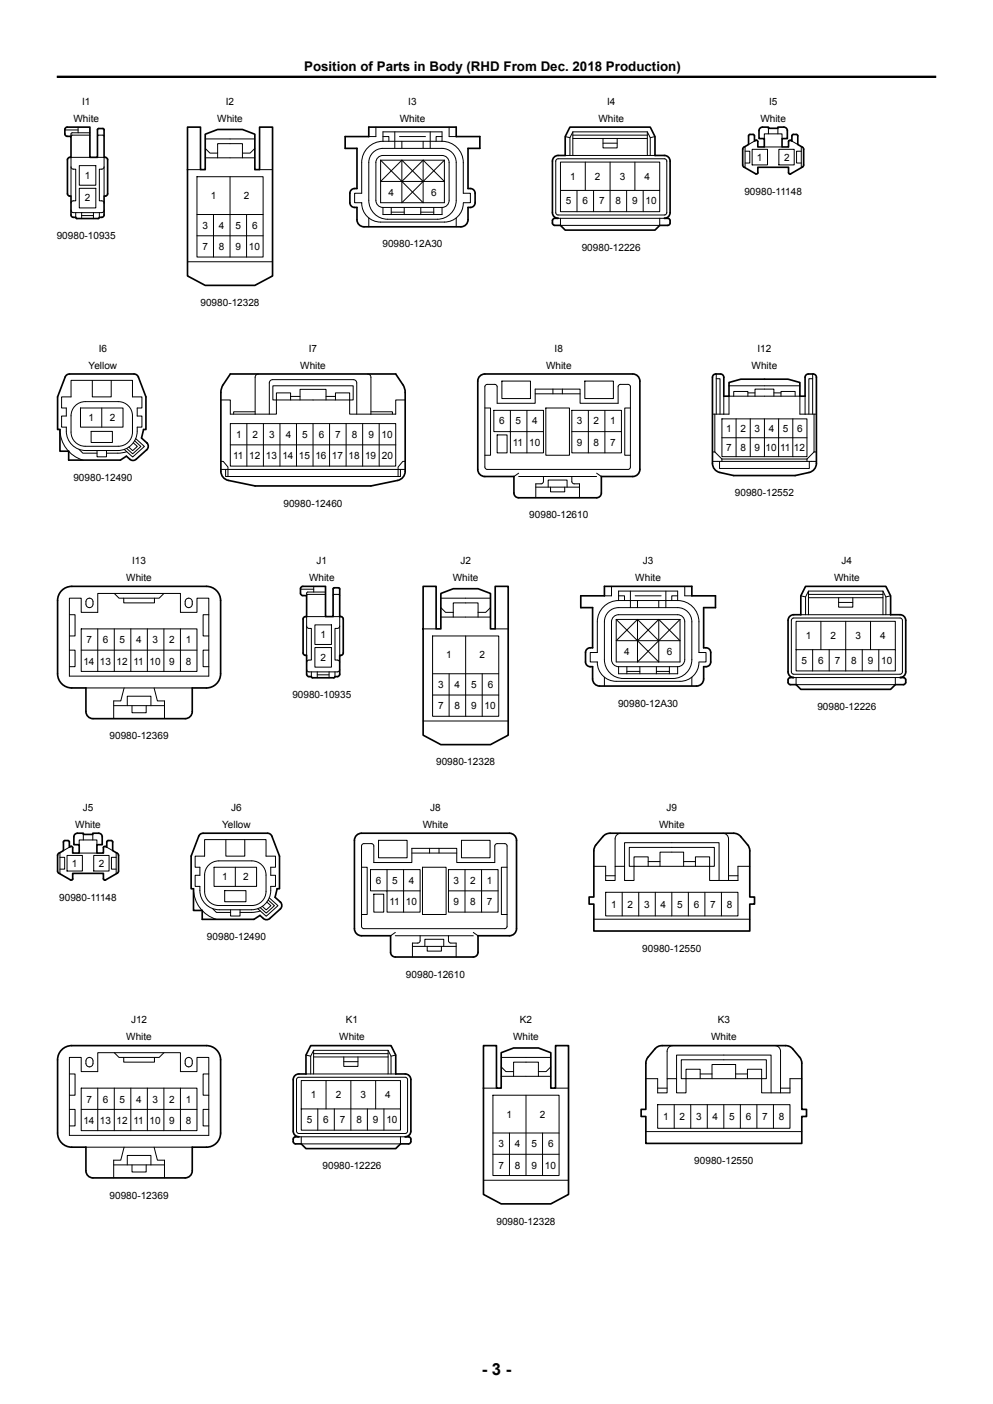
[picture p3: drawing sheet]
<svg xmlns="http://www.w3.org/2000/svg" width="210mm" height="297mm" viewBox="0 0 210 297" stroke-linecap="round" stroke-linejoin="round" font-family="sans-serif">
<g fill="none" stroke="#000" stroke-width=".35">
<path d="M39.7 26.9h2.7v9h1v-7.5l2.6-1h5.3l2.6 1v7.5h1v-9h2.7v31.5l-3.7 2h-10.5l-3.7-2zM73 28.9h5v-2h18.5v2h5v2.5h-2.5v8.5a1.15 1.15 0 0 1 1.5 1v2a1.12 1.12 0 0 1-1.5 1v2.6a1.5 1.5 0 0 1-1.5 1.5h-20.5a1.5 1.5 0 0 1-1.5-1.5v-2.6a1.15 1.15 0 0 1-1.5-1v-2a1.12 1.12 0 0 1 1.5-1v-8.5h-2.5zM120.5 26.9h17l1 2v4h2a1.2 1.2 0 0 1 1.2 1.2v10.9a1.2 1.2 0 0 1-1.2 1.2h1a.97 .97 0 0 1 0 1.4l-2 .1-1 1h-19l-1-1-1.4-.1a.97 .97 0 0 1 0-1.4h.9a1.2 1.2 0 0 1-1.2-1.2v-10.9a1.2 1.2 0 0 1 1.2-1.2h1.5v-4zM160.2 36.7l-.4 .1-2.6-1.6-.1-3.6 .2-.5 1-.5v-1.9l.3-.3 .9 .2 .1 1.2 .4-.1 .2 .1 .1 1.3h1.3v-1.8h-1.1v-1.7a.75 .75 0 0 1 .8-.7h1.2v.2h2v-.2h1.3a.75 .75 0 0 1 .7 .7v1.7h-1.1v1.8h1.4v-1.2l.3-.2 .4 .1v-1.2l.3-.2 .8 .1 .1 .2v1.9l1.2 .8 .1 3.5-.2 .3-2.7 1.6-.3-.3v-1.1h-6.5l-.1 1.3M22.8 41v-7.2a.57 .57 0 0 0-.8-.5l-.1-6-1-.1-.3 .2v5.9h-1.6v-6.4h-4.8l-.4 .2-.1 1.2 .3 .5h1v4.5a.57 .57 0 0 0-.7 .5v7.2a.57 .57 0 0 0 .7 .5v4l.3 .4 .7 .1 .3 .2h4.5l.2-.2 .8-.1 .2-.4v-4a.57 .57 0 0 0 .8-.5M13.9 79.5l.8-.4h13.6a.98 .98 0 0 1 1 .7l1.6 4.2v6.9h-.5l-.5 1.8 1.2 1a1 1 0 0 1-.1 1.4l-2.2 2a.99 .99 0 0 1-1.3 0l-.8-.6-1.2 .8h-11v-1.9h-1.8v-4.5h-.5v-6.9zM48.7 79.1h35l1.7 2.6 .3 1v17a1.98 1.98 0 0 1-1.6 1.9l-5.7 1.2h-24.4l-5.7-1.2a1.98 1.98 0 0 1-1.6-1.9v-17l.3-1zM101.7 79.4l.8-.3h31.3a1.5 1.5 0 0 1 1.5 1.5v18.7a1.5 1.5 0 0 1-1.5 1.5h-6.6v3.5a1 1 0 0 1-1 1h-16.5a1 1 0 0 1-1-1v-3.5h-6.2a1.5 1.5 0 0 1-1.5-1.5v-18.7l.1-.5zM150.9 79.3a1.97 1.97 0 0 1 2 0l.2 .5v4h1.1v-2.9l2.5-.7h10l2.5 .7v2.9h1.1v-4a.7 .7 0 0 1 .7-.7h1a.7 .7 0 0 1 .7 .7v18.2a1.98 1.98 0 0 1-1.6 1.9l-2.9 .7h-13l-3-.7a1.98 1.98 0 0 1-1.5-1.9v-18.2zM12.8 125.2a2.99 2.99 0 0 1 2.4-1.2h28.5a3 3 0 0 1 3 3v15.5a3 3 0 0 1-3 3h-3v5a1.5 1.5 0 0 1-1.5 1.5h-19.5a1.5 1.5 0 0 1-1.5-1.5v-5h-3a3 3 0 0 1-3-3v-15.5l.1-.6zM63.8 124.1l5-.1v6.4h1.6v-5.8l.3-.3 1.1 .1v6a.57 .57 0 0 1 .8 .5v7.2a.57 .57 0 0 1-.8 .5v4l-.2 .5h-.8l-.2 .3h-4.5l-.3-.3h-.7l-.3-.5v-4a.57 .57 0 0 1-.7-.5v-7.2a.57 .57 0 0 1 .7-.5v-4.4h-.8l-.4-.3-.1-1.2zM89.5 124h2.7v9h1v-7.5l2.7-1h5.2l2.6 1v7.5h1v-9h2.8v31.5l-3.8 2h-10.5l-3.7-2z"/>
<path d="M122.8 126h5v-2h18.5v2h5v2.5h-2.5v8.5a1.15 1.15 0 0 1 1.5 1v2a1.12 1.12 0 0 1-1.5 1v2.6a1.5 1.5 0 0 1-1.5 1.5h-20.5a1.5 1.5 0 0 1-1.5-1.5v-2.6a1.15 1.15 0 0 1-1.5-1v-2a1.12 1.12 0 0 1 1.5-1v-8.5h-2.5zM170.4 124h16.9l1 2v4h2a1.2 1.2 0 0 1 1.2 1.2v10.9a1.2 1.2 0 0 1-1.2 1.2l1 .1a.97 .97 0 0 1 0 1.4h-2l-1 1h-18.9l-1-1h-1.5a.97 .97 0 0 1 0-1.4l1-.1a1.2 1.2 0 0 1-1.2-1.2v-10.9a1.2 1.2 0 0 1 1.2-1.2h1.5v-4zM13.5 178l.9-.2 .2 .2 .1 1.2 .4-.2 .2 .2 .1 1.3h1.3v-1.8h-1.1v-1.7a.75 .75 0 0 1 .8-.7h1.2v.2h2v-.2h1.3a.75 .75 0 0 1 .7 .7v1.7h-1.1v1.8h1.4v-1.2l.3-.3 .4 .2v-1.2l.9-.2 .3 .3v1.8l1 .6 .3 .4-.1 3.5-.2 .3-2.6 1.5-.3-.3v-1.1h-6.5v1.2l-.3 .2-2.8-1.6-.1-.3v-3.5l1.2-.9zM42.2 176.6l.8-.3h13.6a.98 .98 0 0 1 .9 .6l1.6 4.2v6.9h-.5l-.4 1.8 1.1 1a1 1 0 0 1 0 1.5l-2.3 2a.99 .99 0 0 1-1.3 0l-.7-.7-1.3 .9h-10.9v-1.9h-1.9v-4.6h-.5v-6.9zM75.6 176.6l.9-.3h31.2a1.5 1.5 0 0 1 1.5 1.5v18.6a1.5 1.5 0 0 1-1.5 1.5h-6.6v3.5a1 1 0 0 1-1 1h-16.5a1 1 0 0 1-1-1v-3.5h-6.1a1.5 1.5 0 0 1-1.5-1.5v-18.6v-.5zM127.7 176.7l.6-.3 .7-.1h26.1l1 .2 2 2.2 .4 .9 .1 10.2h1v1.5h-1v5.6h-33v-5.6h-1v-1.5h1v-10.2l.5-.9zM13.3 221.8l1.2-.5 .7-.1h28.5a3 3 0 0 1 3 3v15.5a3 3 0 0 1-3 3h-3v5a1.5 1.5 0 0 1-1.5 1.5h-19.5a1.5 1.5 0 0 1-1.5-1.5v-5h-3a3 3 0 0 1-3-3v-15.5a2.99 2.99 0 0 1 1.1-2.4zM65.7 221.2h17l1 2v4h2a1.2 1.2 0 0 1 1.2 1.2v10.9a1.2 1.2 0 0 1-1.2 1.2h.9a.97 .97 0 0 1 0 1.4l-1.9 .1-1 1h-19l-1-1-1.4-.1a.97 .97 0 0 1 0-1.4h.9a1.2 1.2 0 0 1-1.2-1.2v-10.9a1.2 1.2 0 0 1 1.2-1.2h1.5v-4zM102.2 221.2h2.8v9h1v-7.5l2.6-1h5.3l2.6 1v7.5h1v-9h2.7v31.5l-3.7 2h-10.5l-3.8-2zM138.7 221.7l.6-.4 .7-.1h26.1l1 .2 2 2.2 .4 1 .1 10.1h1v1.5h-1v5.7h-33v-5.7h-1v-1.5h1v-10.1l.4-1z"/>
</g>
<g fill="none" stroke="#000" stroke-width=".21">
<path d="M13.7 27.5h2.8M15 35.3l.3 .4 .7 .1v6.7h-.7l-.3 .5M16.5 26.9v1.2M16.8 35h3.5v4.2h-3.5zM16.8 39.8h3.5v4.2h-3.5zM19 33.3h-4v8.2M19 28.1h-3.7l-.3 .2v.5l.3-.2h3.7M20.6 28.8l.3-.2h.9l.2 .2M20.6 33.3h1.4v8.2M22 35.3l-.2 .4-.8 .1v6.7h.8l.2 .5M39.7 35.9h2.7M41.7 37.4h13.9v17h-13.9z"/>
<path d="M43.4 31.4l1 1h1.6M43.4 29.4h10.5M43.4 33.4h10.5M46 33.4v-3h5.3v3M48.6 37.4v17M53.9 31.4l-1 1h-1.6M54.9 35.9h2.7M78.6 32.5a2.99 2.99 0 0 1 2.4-1.1h12.5a3 3 0 0 1 3 3v8a4 4 0 0 1-4 4h-10.5a4 4 0 0 1-4-4v-8l.1-.7zM79.5 26.9v2h-1.5M80.5 33.9h13.5M80.5 33.9v9h13.5v-9M80.5 33.9l9 9v-9"/>
<path d="M81 29.9a4.5 4.5 0 0 0-4.5 4.5v6.5h-1.5v2h1.5a4 4 0 0 0 4 4.1h13.5a4 4 0 0 0 4-4M81 28.9h1.2v1M81 29.9v-2h12.5v2M81 29.9h12.5M83.5 27.9v3.5M84.5 28.9h5.5M85 33.9l-4.5 4.5h13.5l-4.5-4.5M85 29.9v1.5M85 33.9v9l9-9M85 33.9l4.5 4.5M89.5 29.9v1.5M89.5 33.9l-4.5 4.5"/>
<path d="M91 27.9v3.5M93.5 29.9a4.5 4.5 0 0 1 4.5 4.5v6.5h1.5v2h-1.5M93.5 28.9h-1.3v1M95 26.9v2h1.5M117.6 33.8l.4-.2 22.8 .1 .2 .4-.1 11.1-.4 .3-22.7-.1-.3-.4zM119.5 32.9h19M119.5 28.9l1 .2M121.1 28.6h15.8M121.1 29.3h15.8M121.1 27.9v5M123.8 34.3v6M127.5 29.3v2h3v-2"/>
<path d="M127.5 30.3h3M129 34.3v10.5M134.3 34.3v6M136.9 27.9v5M137.5 32.9v-3.8l-.6-1.2h-15.8l-.6 1.2v3.8M138.5 28.9l-1 .2M157.6 32h1v2.5h-1M157.6 31v4.5M159.1 31.6h3.2v3.3h-3.2zM159.6 29.8l-1.3 .8M161.6 29.3v-1h3.8v1M161.6 31.1h3.8"/>
<path d="M162.5 27.1v1.2M164.5 27.1v1.2M164.7 31.6h3.3v3.3h-3.3zM167.5 29.8l1.2 .8M169.5 32h-1v2.5h1M169.5 31v4.5M15 44.5l.3 .4 .2 .1h6l.4-.3 .1-.2M16 45v1M17.3 45v1.2M17.3 45.6h2.5M19.8 45v1.2M21 45v1"/>
<path d="M39.7 55.4h17.9M41.7 49.9h13.9M41.7 45.4h13.9M45.1 45.4v9M52.1 45.4v9M78 46.1v1.9M81 43.9a1.5 1.5 0 0 1-1.5-1.5v-8a1.5 1.5 0 0 1 1.5-1.5h12.5a1.5 1.5 0 0 1 1.5 1.5v8a1.5 1.5 0 0 1-1.5 1.5M81 43.9v1.5h12.5v-1.5M81 43.9h12.5M82.7 43.9v1.5M82.7 44.9h2.8M85.5 43.9v1.5"/>
<path d="M89 43.9v1.5M89 44.9h2.7M91.7 43.9v1.5M96.5 46.1v1.9M118 46.2h22.5M118.5 40.3h21v4.5h-21zM118.5 40.3v-6h21v6M118.5 46.2v1.5h21v-1.5M122 40.3v4.5M125.5 40.3v4.5M132.5 40.3v4.5M136 40.3v4.5"/>
<path d="M54.7 79.1a.7 .7 0 0 0-.7 .7v7.8M77.7 79.1a.7 .7 0 0 1 .7 .7v7.8M151.5 79.1v8.5M171.9 79.1v8.5M12.7 90.9a6.8 6.8 0 0 0 4.8 6.4M15 80.5h13v3.5h2v2.3h-1v1.7h1v2.4h-1a4.2 4.2 0 0 1-4.1 4.9h-6.8a4.2 4.2 0 0 1-4.1-4.9h-1v-2.4h1v-1.7h-1v-2.3h2zM15.7 86.1a2.99 2.99 0 0 1 2.3-1.1h7a3 3 0 0 1 3 3v3.4a3 3 0 0 1-3 3h-7a3 3 0 0 1-3-3l.1-4.1zM16.7 95.1l.8 .8h3M17 86.3h9v4.1h-9zM19.3 91.3h4.5v2.3h-4.5zM19.5 80.5v3.5h4v-3.5M20.5 95.3v1.3h2v-1.3"/>
<path d="M21.5 86.3v4.1M26.8 95.5l-1.5 .4h-2.8M28.2 93.7l.8 .7-.9 .9-.9-.7M28.5 93.2l1.3 1.2-1.7 1.6-1.3-1.1M28.7 92.8l1.8 1.6-2.4 2.3-1.8-1.6M46.7 84.6h2v3h5.3M46.7 97.6h.5l1 1.2v2M46.7 99.3h39M47.7 99.3v1.5h37v-1.5M48.7 89.6h35v9h-35zM48.7 94.1h35M52.2 89.6v9"/>
<path d="M54 87.1h-4.6v.5M55.7 89.6v9M57 87.6v-6.6a.7 .7 0 0 1 .7-.7h17a.7 .7 0 0 1 .7 .7v6.6M58.5 84.6v-1.5h3v1.5M58.5 84.6h-.8v-3h17v3h-.8M58.5 84.6v3h-4.5M58.5 84.6h15.4M59.2 89.6v9M61.5 83.9h2M62.7 89.6v9M63.5 84.6v-2.2h5.4v2.2M66.2 89.6v9"/>
<path d="M68.9 83.9h2M69.7 89.6v9M70.9 84.6v-1.5h3v1.5M73.2 89.6v9M73.9 84.6v3h4.5M76.7 89.6v9M78.4 87.1h4.6v.5M80.2 89.6v9M85.7 84.6h-2v3h-5.3M85.7 97.6h-.5l-1 1.2v2M102.5 86.3h1.2v10h-1.2M102.6 81.6l.4-.3h1.6l.5 .3v3.7h8.1v-3h9.5v3h8l.1-3.7 .4-.3 1.9 .1 .2 .4v17.3l-.5 .2-30-.1-.3-.4z"/>
<path d="M104.4 86.8h10.5v9h-7v-4.5h-3.5zM105.1 92h2.1v3.8h-2.1zM106.1 80.6h6.1v3.7h-6.1zM107.9 86.8v4.5h7M111.4 86.8v9M113.2 83.3h9.5M115.4 86.3h5v10h-5zM116.9 82.3v1M118.9 82.3v1M120.9 86.8h10.5v9h-10.5zM120.9 91.3h10.5M123.7 80.6h6v3.7h-6z"/>
<path d="M124.4 86.8v9M127.9 86.8v9M133.3 86.3h-1.2v10h1.2M150.7 87.6h3.5v-3.8h15v3.8h3.5M150.7 97.6h22M150.7 95.6h.5M151.2 95.6l1.5 1.5M151.2 87.6v8M151.5 80.1h.8v7.5M152.2 97.6v1.5h19v-1.5M152.7 88.6h18v8h-18zM152.7 92.6h18"/>
<path d="M152.7 97.1h18M152.7 97.1v.5M153.1 83.8v3.8M154.2 81.6h15M155.2 83.8v-1h3v1M155.7 88.6v8M158.2 83.1h1.5M158.7 88.6v8M159.7 83.8v-1.5h4v1.5M161.7 88.6v8M163.7 83.1h1.5M164.7 88.6v8"/>
<path d="M165.2 83.8v-1h3v1M167.7 88.6v8M170.3 83.8v3.8M170.7 97.1v.5M171.9 80.1h-.8v7.5M172.2 95.6h.5M172.2 95.6l-1.5 1.5M172.2 87.6v8M109.7 100.1l-1 .7M109.7 100.8h16.5M113.3 103h9.3M114.9 100.8v1l-.2 .5h-1.4v3"/>
<path d="M115.9 103v-1.5h4v1.5M116.4 103v1h3v-1M120.9 100.8v1l.3 .5h1.4v3M126.2 100.1l1 .7M14.7 126.5h2.5v3h3.5v-4h17.5v4h3.5v-3h2.5v16.5h-29.5zM14.7 130h1.2v4.5h-1.2M14.7 137.5h1.2v3.5h-1.2M17.2 133h24.5v9h-24.5zM17.2 137.5h24.5M18.4 126.8a.75 .75 0 0 1 .8-.2 .75 .75 0 0 1 .5 .7 .92 .92 0 0 1-.8 1.2 1.04 1.04 0 0 1-.8-.7 1.04 1.04 0 0 1 .3-1zM20.7 133v9M24.2 125.5l1 1h8.5l1-1"/>
<path d="M24.2 133v9M26.2 126.5v1h6.5v-1M27.7 133v9M31.2 133v9M34.7 133v9M38.2 133v9M39.4 126.8a.75 .75 0 0 1 .8-.2 .75 .75 0 0 1 .5 .7 .92 .92 0 0 1-.8 1.2 1.04 1.04 0 0 1-.8-.7 1.04 1.04 0 0 1 .3-1zM44.2 130h-1.2v4.5h1.2M44.2 137.5h-1.2v3.5h1.2M63.5 124.6h2.8M64.8 132.4l.3 .5h.7v6.7l-.7 .1-.3 .4M66.3 124v1.2"/>
<path d="M66.6 132.2h3.5v4.1h-3.5zM66.6 137h3.5v4.1h-3.5zM68.8 130.4h-4v8.2M68.8 125.2h-3.7l-.3 .3v.5l.3-.3h3.7M70.4 126l.3-.3h.9l.2 .3M70.4 130.4h1.4v8.2M71.8 132.4l-.2 .5h-.8v6.7l.8 .1 .2 .4M89.5 133h2.7M91.5 134.5h14v17h-14zM93.2 128.5l1 1h1.7M93.2 126.5h10.5M93.2 130.5h10.5"/>
<path d="M95.9 130.5v-3h5.2v3M98.5 134.5v17M103.7 128.5l-1 1h-1.6M104.7 133h2.8M128.5 129.7a2.99 2.99 0 0 1 2.3-1.2h12.5a3 3 0 0 1 3 3v8a4 4 0 0 1-4 4h-10.5a4 4 0 0 1-4-4v-8l.1-.7zM129.3 124v2h-1.5M130.3 131h13.5M130.3 131v9h13.5v-9M130.3 131l9 9v-9M130.8 127a4.5 4.5 0 0 0-4.5 4.5v6.5h-1.5v2h1.5a4 4 0 0 0 4 4.1h13.5a4 4 0 0 0 4-4M130.8 126h1.3v1M130.8 127v-2h12.5v2"/>
<path d="M130.8 127h12.5M133.3 125v3.5M134.3 126h5.5M134.8 131l-4.5 4.5h13.5l-4.5-4.5M134.8 127v1.5M134.8 131v9l9-9M134.8 131l4.5 4.5M139.3 127v1.5M139.3 131l-4.5 4.5M140.8 125v3.5M143.3 127a4.5 4.5 0 0 1 4.5 4.5v6.5h1.5v2h-1.5M143.3 126h-1.2v1"/>
<path d="M144.8 124v2h1.5M167.4 131l.5-.3 22.7 .1 .2 .4v11.2l-.5 .2h-22.7l-.2-.5zM168.4 137.4h20.9v4.5h-20.9zM168.4 137.4v-6h20.9v6M169.4 130h18.9M169.4 126l1 .3M171 125.7h15.7M171 126.4h15.7M171 125v5M171.9 137.4v4.5M173.6 131.4v6M175.4 137.4v4.5"/>
<path d="M177.4 126.4v2h3v-2M177.4 127.4h3M178.9 131.4v10.5M182.4 137.4v4.5M184.1 131.4v6M185.8 137.4v4.5M186.7 125v5M187.3 130v-3.7l-.6-1.3h-15.7l-.6 1.3v3.7M188.3 126l-1 .3M18.2 145.5h22.5M24 149.3h10.8M26.2 145.5l-.7 2.8h-1.5v3.7"/>
<path d="M26.9 149.3v-2h5v2M27.9 149.3v1.5h3v-1.5M32.6 145.5l.7 2.8h1.5v3.7M64.8 141.6l.3 .5h.2h6l.5-.2v-.3M65.8 142.1v1M67.1 142.1v1.3M67.1 142.8h2.5M69.6 142.1v1.3M70.8 142.1v1M89.5 152.5h18M91.5 147h14M91.5 142.5h14"/>
<path d="M95 142.5v9M102 142.5v9M127.8 143.3v1.8M130.8 141a1.5 1.5 0 0 1-1.5-1.5v-8a1.5 1.5 0 0 1 1.5-1.5h12.5a1.5 1.5 0 0 1 1.5 1.5v8a1.5 1.5 0 0 1-1.5 1.5M130.8 141v1.5h12.5v-1.5M130.8 141h12.5M132.6 141v1.5M132.6 142h2.7M135.3 141v1.5M138.8 141v1.5M138.8 142h2.8M141.6 141v1.5"/>
<path d="M146.3 143.3v1.8M167.9 143.3h22.4M168.4 143.3v1.5h20.9v-1.5M14.7 179.2l-1.3 .7M16.7 178.7v-1h3.8v1M17.6 176.5v1.2M19.6 176.5v1.2M22.6 179.2l1.2 .7M43.3 177.6h13v3.5h2v2.4h-1v1.7h1v2.3h-1a4.2 4.2 0 0 1-4.1 5h-6.8a4.2 4.2 0 0 1-4.1-5h-1v-2.3h1v-1.7h-1v-2.4h2zM47.8 177.6v3.5h4v-3.5M76.5 178.7l.5-.2h1.6l.4 .2 .1 3.8h8v-3h9.5v3h8l.1-3.8 .4-.2h1.9l.2 .5v17.2l-.5 .2h-30l-.2-.5zM80.1 177.8h6v3.7h-6z"/>
<path d="M90.8 179.5v1M92.8 179.5v1M97.6 177.8h6v3.7h-6zM131.3 176.3a1.2 1.2 0 0 0-1.2 1.2v5.8M152.9 176.3a1.2 1.2 0 0 1 1.2 1.2v8.8M12.7 181.4h1v2.5h-1M12.7 180.4v4.4M14.2 181h3.2v3.3h-3.2zM16.7 180.5h3.8M19.8 181h3.3v3.3h-3.3zM24.6 181.4h-1v2.5h1M24.6 180.4v4.4"/>
<path d="M40.9 188a6.8 6.8 0 0 0 4.9 6.5M43.9 183.2a2.99 2.99 0 0 1 2.4-1.1h7a3 3 0 0 1 3 3v3.5a3 3 0 0 1-3 3h-7a3 3 0 0 1-3-3v-4.2zM45 192.2l.8 .8h3M45.3 183.5h9v4h-9zM47.5 188.4h4.5v2.4h-4.5zM48.8 192.5v1.3h2v-1.3M49.8 183.5v4M55 192.7l-1.4 .3h-2.8M56.4 190.8l.9 .8-1 .9-.8-.8M56.7 190.4l1.3 1.2-1.7 1.6-1.3-1.2M56.9 189.9l1.9 1.7-2.5 2.2-1.8-1.6M76.5 183.5h1.2v10h-1.2"/>
<path d="M78.4 184h10.4v9h-6.9v-4.5h-3.5zM79.1 189.2h2.1v3.8h-2.1zM81.9 184v4.5h6.9M83.6 197.2l-1 .7M83.6 197.9h16.5M85.3 184v9M87.1 180.5h9.5M88.8 197.9v1.1l-.2 .4-1.4 .1v2.9M89.3 183.5h5v10h-5zM94.8 197.9v1.1l.3 .4 1.4 .1v2.9M94.8 184h10.5v9h-10.5zM94.8 188.5h10.5"/>
<path d="M98.3 184v9M100.1 197.2l1 .7M101.8 184v9M107.2 183.5h-1.2v10h1.2M125.6 194.5h33M128.1 188.8h28v5h-28zM128.1 185.3h2M131.6 188.8v5M132.1 183.3v-5h20v8M134.1 183.3h-1v-4h18v4h-1M134.1 183.3v-2h3v2M134.1 183.3h16"/>
<path d="M134.1 183.3v3h-2v-3h-2v3h-2v-3h-2.5M135.1 188.8v5M137.1 182.3h2.5M138.6 188.8v5M139.6 183.3v-3h5v3M142.1 188.8v5M144.6 182.3h2.5M145.6 188.8v5M147.1 183.3v-2h3v2M149.1 188.8v5M150.1 183.3v3h6v-3h2.5M152.6 188.8v5"/>
<path d="M154.1 185.3h2M87.2 200.2h9.3M89.8 200.2v-1.5h4v1.5M90.3 200.2v1h3v-1M14.7 223.7h2.5v3h3.5v-4h17.5v4h3.5v-3h2.5v16.5h-29.5zM14.7 227.2h1.2v4.5h-1.2M14.7 234.7h1.2v3.5h-1.2M17.2 230.2h24.5v9h-24.5zM17.2 234.7h24.5M18.4 223.9a.75 .75 0 0 1 .8-.2 .75 .75 0 0 1 .5 .7 .92 .92 0 0 1-.8 1.3 1.04 1.04 0 0 1-.8-.7 1.04 1.04 0 0 1 .3-1.1zM20.7 230.2v9M24.2 222.7l1 1h8.5l1-1"/>
<path d="M24.2 230.2v9M26.2 223.7v1h6.5v-1M27.7 230.2v9M31.2 230.2v9M34.7 230.2v9M38.2 230.2v9M39.4 223.9a.75 .75 0 0 1 .8-.2 .75 .75 0 0 1 .5 .7 .92 .92 0 0 1-.8 1.3 1.04 1.04 0 0 1-.8-.7 1.04 1.04 0 0 1 .3-1.1zM44.2 227.2h-1.2v4.5h1.2M44.2 234.7h-1.2v3.5h1.2M62.8 228.1l.4-.2 22.7 .1 .3 .4-.1 11.1-.4 .3-22.7-.1-.3-.4zM63.7 234.6h21v4.5h-21zM63.7 234.6v-6h21v6"/>
<path d="M64.7 227.2h19M64.7 223.2l1 .2M66.3 223.6h15.8M66.3 222.9h15.8M66.3 222.2v5M67.2 234.6v4.5M69 228.6v6M70.7 234.6v4.5M72.7 223.6v2h3v-2M72.7 224.6h3M74.2 228.6v10.5M77.7 234.6v4.5"/>
<path d="M79.4 228.6v6M81.2 234.6v4.5M82.1 222.2v5M82.7 227.2v-3.8l-.6-1.2h-15.8l-.6 1.2v3.8M83.7 223.2l-1 .2M102.2 230.2h2.8M104.2 231.7h14v17h-14zM104.2 239.7h14M106 225.7l1 1h1.6M106 223.7h10.5M106 227.7h10.5M107.7 239.7v9"/>
<path d="M108.6 227.7v-3h5.3v3M111.2 231.7v17M114.7 239.7v9M116.5 225.7l-1 1h-1.6M117.5 230.2h2.7M136.6 239.4h33M139.1 233.7h28v5h-28zM139.1 230.2h2M142.3 221.2a1.2 1.2 0 0 0-1.2 1.2v5.8M142.6 233.7v5M143.1 228.2v-5h20v8M145.1 228.2h-1v-4h18v4h-1"/>
<path d="M145.1 228.2v-2h3v2M145.1 228.2h16M145.1 228.2v3h-2v-3h-2v3h-2v-3h-2.5M146.1 233.7v5M148.1 227.2h2.5M149.6 233.7v5M150.6 228.2v-3h5v3M153.1 233.7v5M155.6 227.2h2.5M156.6 233.7v5M158.1 228.2v-2h3v2M160.1 233.7v5"/>
<path d="M161.1 228.2v3h6v-3h2.5M163.6 233.7v5M163.9 221.2a1.2 1.2 0 0 1 1.2 1.2v8.8M165.1 230.2h2M18.2 242.7h22.5M24 246.4h10.8M26.2 242.7l-.7 2.7h-1.5v3.8M26.9 246.4v-2h5v2M27.9 246.4v1.5h3v-1.5M32.6 242.7l.7 2.7h1.5v3.8M63.2 240.5h22.5M63.7 240.5v1.5h21v-1.5"/>
<path d="M102.2 249.7h18M104.2 244.2h14"/>
</g>
<path d="M12 16.2h186" fill="none" stroke="#000" stroke-width=".5"/>
<text font-size="3.5" x="101.9" y="290.9">- 3 -</text>
<text font-size="2.8" x="64.3" y="15.1">Position of Parts in Body (RHD From Dec. 2018 Production)</text>
<g font-size="2.1">
<text x="17.4" y="22.2">I1</text>
<text x="47.8" y="22.2">I2</text>
<text x="86.4" y="22.2">I3</text>
<text x="128.4" y="22.2">I4</text>
<text x="162.6" y="22.2">I5</text>
<text x="15.5" y="25.7">White</text>
<text x="45.9" y="25.7">White</text>
<text x="84.5" y="25.7">White</text>
<text x="126.6" y="25.7">White</text>
<text x="160.8" y="25.7">White</text>
<text x="160.1" y="34">1</text>
<text x="165.8" y="34">2</text>
<text x="18" y="37.8">1</text>
<text x="82.2" y="41.4">4</text>
<text x="91.2" y="41.4">6</text>
<text x="120.6" y="38">1</text>
<text x="125.8" y="38">2</text>
<text x="131.1" y="38">3</text>
<text x="136.3" y="38">4</text>
<text x="157.4" y="41.2">90980-11148</text>
<text x="18" y="42.6">2</text>
<text x="44.6" y="42.1">1</text>
<text x="51.6" y="42.1">2</text>
<text x="119.7" y="43.3">5</text>
<text x="123.2" y="43.3">6</text>
<text x="126.7" y="43.3">7</text>
<text x="130.2" y="43.3">8</text>
<text x="133.7" y="43.3">9</text>
<text x="136.5" y="43.3">10</text>
<text x="12" y="50.6">90980-10935</text>
<text x="42.8" y="48.4">3</text>
<text x="42.8" y="52.9">7</text>
<text x="46.3" y="48.4">4</text>
<text x="46.3" y="52.9">8</text>
<text x="49.8" y="48.4">5</text>
<text x="49.8" y="52.9">9</text>
<text x="52.6" y="52.9">10</text>
<text x="53.3" y="48.4">6</text>
<text x="80.9" y="52.4">90980-12A30</text>
<text x="123" y="53.1">90980-12226</text>
<text x="42.4" y="64.7">90980-12328</text>
<text x="18.7" y="78">Yellow</text>
<text x="20.9" y="74.4">I6</text>
<text x="63.5" y="78">White</text>
<text x="65.3" y="74.4">I7</text>
<text x="115.5" y="78">White</text>
<text x="117.3" y="74.4">I8</text>
<text x="159" y="78">White</text>
<text x="160.2" y="74.4">I12</text>
<text x="18.7" y="89.1">1</text>
<text x="23.2" y="89.1">2</text>
<text x="105.5" y="89.8">6</text>
<text x="109" y="89.8">5</text>
<text x="112.5" y="89.8">4</text>
<text x="122" y="89.8">3</text>
<text x="125.5" y="89.8">2</text>
<text x="129" y="89.8">1</text>
<text x="49.9" y="92.7">1</text>
<text x="53.4" y="92.7">2</text>
<text x="56.9" y="92.7">3</text>
<text x="60.4" y="92.7">4</text>
<text x="63.9" y="92.7">5</text>
<text x="67.4" y="92.7">6</text>
<text x="70.9" y="92.7">7</text>
<text x="74.4" y="92.7">8</text>
<text x="77.9" y="92.7">9</text>
<text x="80.7" y="92.7">10</text>
<text x="108.5" y="94.3">11</text>
<text x="111.9" y="94.3">10</text>
<text x="122" y="94.3">9</text>
<text x="125.5" y="94.3">8</text>
<text x="129" y="94.3">7</text>
<text x="153.6" y="95.4">7</text>
<text x="153.6" y="91.4">1</text>
<text x="156.6" y="91.4">2</text>
<text x="156.6" y="95.4">8</text>
<text x="159.6" y="95.4">9</text>
<text x="159.6" y="91.4">3</text>
<text x="161.9" y="95.4">10</text>
<text x="162.6" y="91.4">4</text>
<text x="165" y="95.4">11</text>
<text x="165.6" y="91.4">5</text>
<text x="167.9" y="95.4">12</text>
<text x="168.6" y="91.4">6</text>
<text x="15.5" y="101.8">90980-12490</text>
<text x="49.3" y="97.2">11</text>
<text x="52.7" y="97.2">12</text>
<text x="56.2" y="97.2">13</text>
<text x="59.7" y="97.2">14</text>
<text x="63.2" y="97.2">15</text>
<text x="66.7" y="97.2">16</text>
<text x="70.2" y="97.2">17</text>
<text x="73.7" y="97.2">18</text>
<text x="77.2" y="97.2">19</text>
<text x="80.7" y="97.2">20</text>
<text x="60" y="107.2">90980-12460</text>
<text x="155.4" y="105">90980-12552</text>
<text x="111.9" y="109.7">90980-12610</text>
<text x="27.9" y="119.3">I13</text>
<text x="67" y="119.3">J1</text>
<text x="97.4" y="119.3">J2</text>
<text x="135.9" y="119.3">J3</text>
<text x="178" y="119.3">J4</text>
<text x="26.7" y="122.9">White</text>
<text x="65.4" y="122.9">White</text>
<text x="95.8" y="122.9">White</text>
<text x="134.4" y="122.9">White</text>
<text x="176.4" y="122.9">White</text>
<text x="18.3" y="136.1">7</text>
<text x="21.8" y="136.1">6</text>
<text x="25.3" y="136.1">5</text>
<text x="28.8" y="136.1">4</text>
<text x="32.3" y="136.1">3</text>
<text x="35.8" y="136.1">2</text>
<text x="39.3" y="136.1">1</text>
<text x="67.8" y="135">1</text>
<text x="170.4" y="135.2">1</text>
<text x="175.6" y="135.2">2</text>
<text x="180.9" y="135.2">3</text>
<text x="186.1" y="135.2">4</text>
<text x="17.6" y="140.6">14</text>
<text x="21.1" y="140.6">13</text>
<text x="24.6" y="140.6">12</text>
<text x="28.2" y="140.6">11</text>
<text x="31.6" y="140.6">10</text>
<text x="35.8" y="140.6">9</text>
<text x="39.3" y="140.6">8</text>
<text x="67.8" y="139.8">2</text>
<text x="94.4" y="139.3">1</text>
<text x="101.4" y="139.3">2</text>
<text x="132" y="138.5">4</text>
<text x="141" y="138.5">6</text>
<text x="169.5" y="140.4">5</text>
<text x="173" y="140.4">6</text>
<text x="176.5" y="140.4">7</text>
<text x="180" y="140.4">8</text>
<text x="183.5" y="140.4">9</text>
<text x="186.4" y="140.4">10</text>
<text x="61.8" y="147.8">90980-10935</text>
<text x="92.6" y="145.5">3</text>
<text x="96.1" y="145.5">4</text>
<text x="99.6" y="145.5">5</text>
<text x="103.1" y="145.5">6</text>
<text x="130.7" y="149.5">90980-12A30</text>
<text x="92.6" y="150">7</text>
<text x="96.1" y="150">8</text>
<text x="99.6" y="150">9</text>
<text x="102.5" y="150">10</text>
<text x="172.9" y="150.2">90980-12226</text>
<text x="23.2" y="156.4">90980-12369</text>
<text x="92.2" y="161.9">90980-12328</text>
<text x="17.5" y="171.6">J5</text>
<text x="48.9" y="171.6">J6</text>
<text x="91" y="171.6">J8</text>
<text x="141" y="171.6">J9</text>
<text x="15.9" y="175.1">White</text>
<text x="47" y="175.1">Yellow</text>
<text x="89.4" y="175.1">White</text>
<text x="139.4" y="175.1">White</text>
<text x="15.2" y="183.4">1</text>
<text x="20.9" y="183.4">2</text>
<text x="12.5" y="190.6">90980-11148</text>
<text x="47" y="186.2">1</text>
<text x="51.5" y="186.2">2</text>
<text x="79.4" y="186.9">6</text>
<text x="82.4" y="191.4">11</text>
<text x="82.9" y="186.9">5</text>
<text x="85.8" y="191.4">10</text>
<text x="86.4" y="186.9">4</text>
<text x="95.9" y="191.4">9</text>
<text x="95.9" y="186.9">3</text>
<text x="99.4" y="191.4">8</text>
<text x="99.4" y="186.9">2</text>
<text x="102.9" y="191.4">7</text>
<text x="102.9" y="186.9">1</text>
<text x="129.2" y="192">1</text>
<text x="132.7" y="192">2</text>
<text x="136.2" y="192">3</text>
<text x="139.7" y="192">4</text>
<text x="143.2" y="192">5</text>
<text x="146.7" y="192">6</text>
<text x="150.2" y="192">7</text>
<text x="153.7" y="192">8</text>
<text x="43.8" y="198.9">90980-12490</text>
<text x="135.8" y="201.3">90980-12550</text>
<text x="85.9" y="206.8">90980-12610</text>
<text x="26.7" y="220">White</text>
<text x="27.7" y="216.5">J12</text>
<text x="71.7" y="220">White</text>
<text x="73.2" y="216.5">K1</text>
<text x="108.5" y="220">White</text>
<text x="109.9" y="216.5">K2</text>
<text x="150.4" y="220">White</text>
<text x="151.8" y="216.5">K3</text>
<text x="18.3" y="233.2">7</text>
<text x="21.8" y="233.2">6</text>
<text x="25.3" y="233.2">5</text>
<text x="28.8" y="233.2">4</text>
<text x="32.3" y="233.2">3</text>
<text x="35.8" y="233.2">2</text>
<text x="39.3" y="233.2">1</text>
<text x="65.7" y="232.3">1</text>
<text x="71" y="232.3">2</text>
<text x="76.2" y="232.3">3</text>
<text x="81.5" y="232.3">4</text>
<text x="17.6" y="237.7">14</text>
<text x="21.1" y="237.7">13</text>
<text x="24.6" y="237.7">12</text>
<text x="28.2" y="237.7">11</text>
<text x="31.6" y="237.7">10</text>
<text x="35.8" y="237.7">9</text>
<text x="39.3" y="237.7">8</text>
<text x="64.9" y="237.6">5</text>
<text x="68.4" y="237.6">6</text>
<text x="71.9" y="237.6">7</text>
<text x="75.4" y="237.6">8</text>
<text x="78.9" y="237.6">9</text>
<text x="81.7" y="237.6">10</text>
<text x="107.1" y="236.4">1</text>
<text x="114.1" y="236.4">2</text>
<text x="140.2" y="237">1</text>
<text x="143.7" y="237">2</text>
<text x="147.2" y="237">3</text>
<text x="150.7" y="237">4</text>
<text x="154.2" y="237">5</text>
<text x="157.7" y="237">6</text>
<text x="161.2" y="237">7</text>
<text x="164.7" y="237">8</text>
<text x="105.4" y="242.7">3</text>
<text x="108.9" y="242.7">4</text>
<text x="112.4" y="242.7">5</text>
<text x="115.9" y="242.7">6</text>
<text x="68.2" y="247.3">90980-12226</text>
<text x="105.4" y="247.2">7</text>
<text x="108.9" y="247.2">8</text>
<text x="112.4" y="247.2">9</text>
<text x="115.2" y="247.2">10</text>
<text x="146.8" y="246.2">90980-12550</text>
<text x="23.2" y="253.5">90980-12369</text>
<text x="105" y="259">90980-12328</text>
</g>
</svg>
